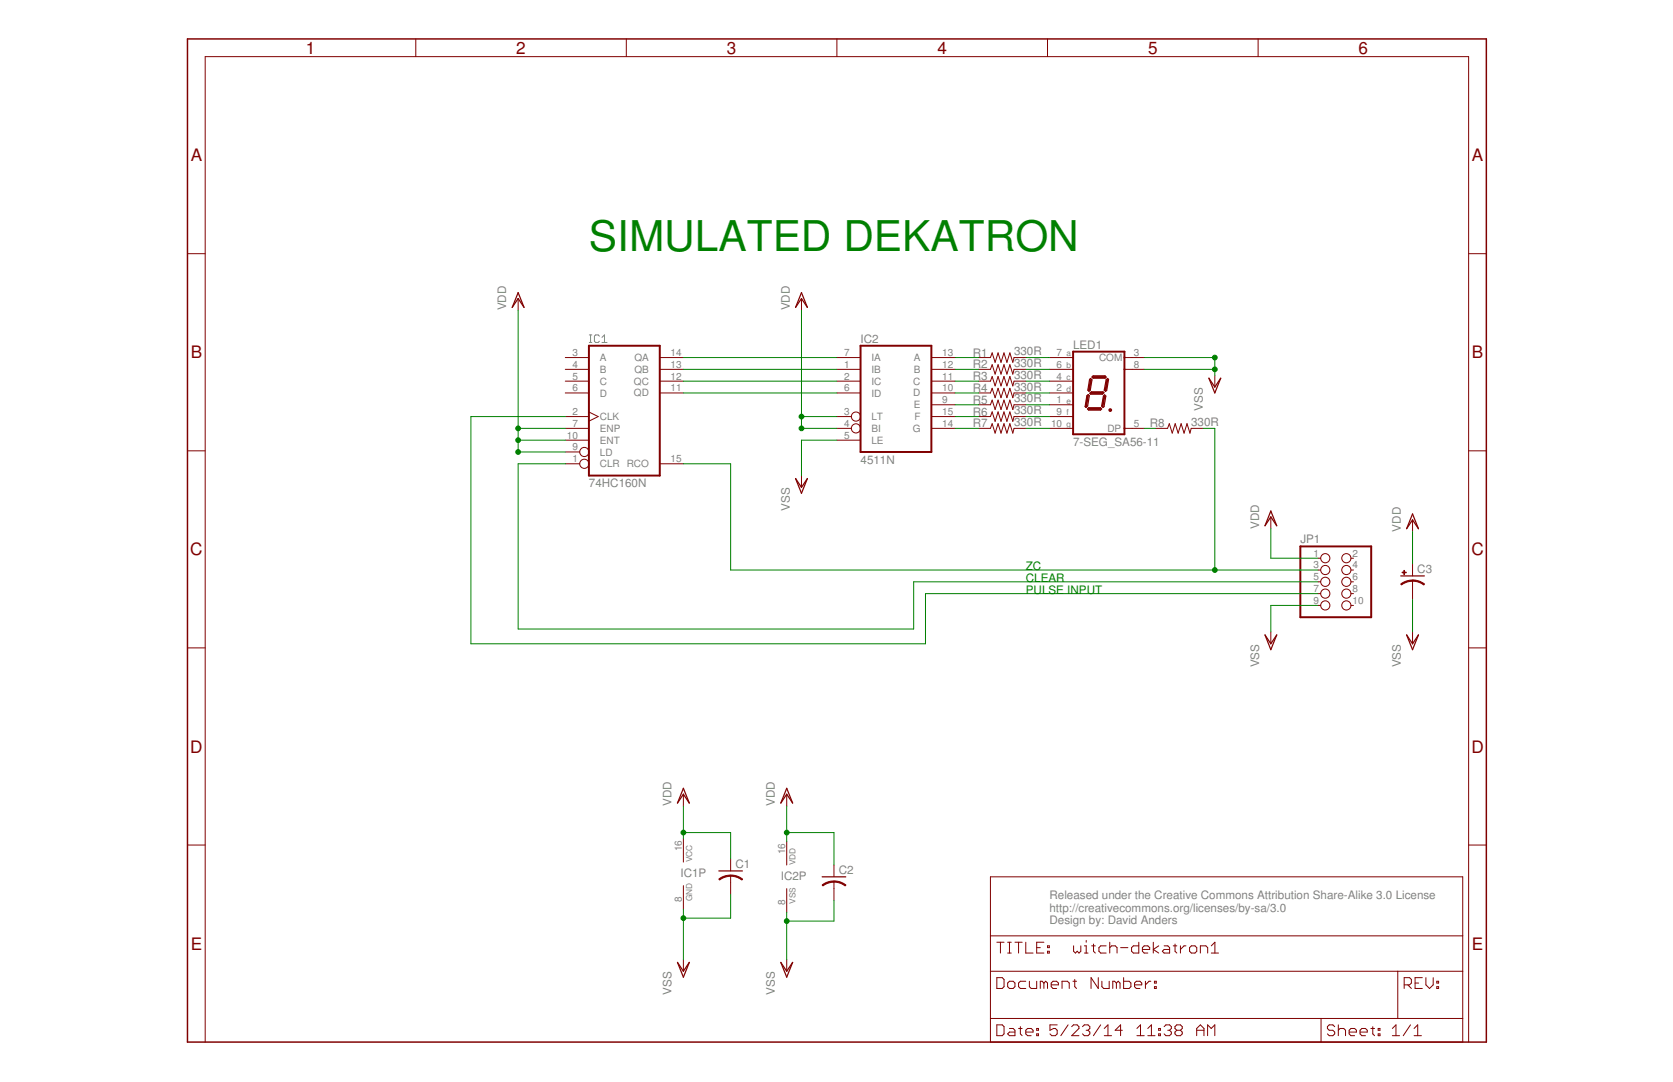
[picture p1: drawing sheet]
<svg xmlns="http://www.w3.org/2000/svg" width="432mm" height="279mm" viewBox="0 0 432 279" stroke-linecap="round" stroke-linejoin="round" font-family="sans-serif">
<path d="M152.1 88.4h.7M152.1 86.5h.7M152.4 86.5v1.9M154.7 86.8l-.3-.3h-.7l-.3 .3v1.3l.3 .3h.7l.3-.3M155.4 88.4h1.3M155.4 87.1l.6-.6v1.9" fill="none" stroke="#808080" stroke-width=".26"/>
<path d="M152 89.3h18.3v33.5h-18.3zM222.1 89.3h18.3v27.4h-18.3zM277 90.8h13.2v21.3h-13.2zM281.5 98.1l-.4 2.6M282.2 97.4h3M285.8 98.1l-.5 2.6M280.8 102.2l-.5 2.8M281.1 105.6h2.9M281.5 101.5h3.1M285 102.4l-.4 2.4M335.6 141.1h18.3v18.3h-18.3z" fill="none" stroke="#800000" stroke-width=".51"/>
<g fill="none" stroke="#800000" stroke-width=".26">
<path d="M107.3 10.1v4.5M161.6 10.1v4.5M216 10.1v4.5M270.4 10.1v4.5M324.7 10.1v4.5M48.4 65.5h4.6M133.7 77.1v3M206.9 77.1v3M379.1 65.5h4.5M145.9 92.3h6.1M145.9 95.4h6.1M145.9 98.4h6.1"/>
<path d="M170.3 92.3h6.1M170.3 95.4h6.1M170.3 98.4h6.1M216 92.3h6.1M216 95.4h6.1M216 98.4h6.1M240.4 92.3h6.1M240.4 95.4h6.1M240.4 98.4h6.1M252.6 92.3h3l.5-1.2 .7 2.5 .8-2.5 .8 2.5 .7-2.5 .8 2.5 .7-2.5 .8 2.5 .3-1.3h3.1M252.6 95.4h3l.5-1.2 .7 2.4 .8-2.4 .8 2.4 .7-2.4 .8 2.4 .7-2.4 .8 2.4 .3-1.2h3.1M252.6 98.4h3l.5-1.2 .7 2.5 .8-2.5 .8 2.5 .7-2.5 .8 2.5 .7-2.5 .8 2.5 .3-1.3h3.1"/>
<path d="M270.9 92.3h6.1M270.9 95.4h6.1M270.9 98.4h6.1M290.2 92.3h5.1M290.2 95.4h5.1M313.5 96.9v3M48.4 116.4h4.6M145.9 119.8h3.7M145.9 107.6h6.1M145.9 101.5h6.1M145.9 110.6h6.1M145.9 116.7h3.7"/>
<path d="M145.9 113.7h6.1M152 106.4l2.4 1.2-2.4 1.2M170.3 119.8h6.1M170.3 101.5h6.1M216 107.6h3.7M216 101.5h6.1M216 110.6h3.7M216 113.7h6.1M240.4 107.6h6.1M240.4 101.5h6.1M240.4 110.6h6.1M240.4 104.5h6.1"/>
<path d="M252.6 107.6h3l.5-1.2 .7 2.4 .8-2.4 .8 2.4 .7-2.4 .8 2.4 .7-2.4 .8 2.4 .3-1.2h3.1M252.6 101.5h3l.5-1.2 .7 2.4 .8-2.4 .8 2.4 .7-2.4 .8 2.4 .7-2.4 .8 2.4 .3-1.2h3.1M252.6 110.6h3l.5-1.2 .7 2.4 .8-2.4 .8 2.4 .7-2.4 .8 2.4 .7-2.4 .8 2.4 .3-1.2h3.1M252.6 104.5h3l.5-1.2 .7 2.4 .8-2.4 .8 2.4 .7-2.4 .8 2.4 .7-2.4 .8 2.4 .3-1.2h3.1M270.9 107.6h6.1M270.9 101.5h6.1M270.9 110.6h6.1M270.9 104.5h6.1M290.2 110.6h5.1M298.3 110.6h3l.5-1.2 .8 2.4 .7-2.4 .8 2.4 .7-2.4 .8 2.4 .8-2.4 .7 2.4 .3-1.2h3.1M379.1 116.4h4.5M206.9 122.8v3.1"/>
<path d="M328 133.5v3M364.6 134.2v3.1M340.2 144.1h.7M340.2 147.2h.7M340.2 150.2h.7M340.2 153.3h.7M340.2 156.3h.7M348.7 144.1h.6M348.7 147.2h.6M348.7 150.2h.6M348.7 153.3h.6M348.7 156.3h.6"/>
<path d="M364.6 145.7v3M364.6 149.9v4.9M48.4 167.3h4.6M328 163.2v3M364.6 163.2v3M379.1 167.3h4.5M48.4 218.2h4.6M176.4 205.1v3M176.4 216.5v6.1M203.1 205.1v3M203.1 217.3v6.1M379.1 218.2h4.5"/>
<path d="M176.4 228.7v6.1M188.6 221.8v3.1M188.6 226.1v4.9M203.1 229.5v6.1M215.2 223.4v3M215.2 227.6v4.9M255.6 226.4h121.9v42.7h-121.9zM176.4 247.8v3M203.1 247.8v3M255.6 250.8h121.9M255.6 241.7h121.9M257.3 252.5h1.4l.4 .4v1.9l-.4 .4h-1.4z"/>
<path d="M257.3 243.3h1.8M258.2 243.3v2.8M260.1 253.9l.4-.5h1l.5 .5v.9l-.5 .4h-1l-.4-.4zM260.1 243.3h.9M260.1 246.1h.9M260.5 243.3v2.8M262 243.3h1.8M262.9 243.3v2.8M264.8 243.3v2.8h1.8M264.8 253.4h-1.4l-.5 .5v.9l.5 .4h1.4M265.7 253.4v1.4l.4 .4h1.5v-1.8M267.6 244.7h.9"/>
<path d="M269.4 253.9l.5-.5 .5 .5v1.3M269.4 243.3h-1.8v2.8h1.8M269.4 253.9l-.4-.5h-.5v1.8M269.4 253.9v1.3M270.4 244.2h.4v.5h-.4zM270.4 245.6h.4v.5h-.4zM271.3 254.3h1.9v-.4l-.5-.5h-.9l-.5 .5v.9l.5 .4h.9M274.1 255.2v-1.8h1.4l.5 .5v1.3M276.9 253.4h1M277.1 244.2v1.4l.5 .5 .4-.5 .5 .5 .5-.5v-1.4M277.4 252.9v1.9l.5 .4M279.9 246.1h.9"/>
<path d="M279.9 244.2h.5v1.9M280.4 242.8v.5M281.7 244.2h1M282.2 243.8v1.8l.5 .5M283.5 252.5v2.7l-1.9-2.7v2.7M284.4 253.4v1.4l.5 .4h1.4v-1.8M285.5 244.2h-1.4l-.5 .5v.9l.5 .5h1.4M286.4 244.7l.5-.5h.9l.5 .5v1.4M286.4 243.3v2.8M288.1 253.9l-.4-.5h-.5v1.8M288.1 253.9v1.3M288.1 253.9l.5-.5 .5 .5v1.3"/>
<path d="M289.2 244.7h1.9M290 252.5v2.7h1.4l.5-.4v-.9l-.5-.5h-1.4M292.8 254.3h1.9v-.4l-.5-.5h-.9l-.5 .5v.9l.5 .4h.9M293.9 243.3v2.8h-1.4l-.4-.5v-.9l.4-.5h1.4M294.9 245.2h1.8v-.5l-.5-.5h-.9l-.4 .5v.9l.4 .5h.9M295.6 253.4v1.8M297 253.4h-.4l-1 .9M297.7 243.3v2.8M298 254.8h.4v.4h-.4zM298 253.4h.4v.5h-.4zM299.1 244.2l-1.4 1 1.4 .9M300.5 244.2h.9l.5 .5v1.4h-1.4l-.5-.5 .5-.4h1.4"/>
<path d="M302.8 244.2h.9M303.3 243.8v1.8l.4 .5M304.7 244.2v1.9M306.1 244.2h-.5l-.9 1M307 244.7l.5-.5h.9l.5 .5v.9l-.5 .5h-.9l-.5-.5zM309.8 246.1v-1.9h1.4l.5 .5v1.4M312.6 246.1h1.9M312.6 244.2l1-.9v2.8M360.8 250.8v12.2M362.4 254.3h1.4l.5-.4v-1l-.5-.4h-1.4v2.7M363.3 254.3l1 .9M365.2 253.9h1"/>
<path d="M367.1 252.5h-1.9v2.7h1.9M368 252.5v1.8l1 .9 .9-.9v-1.8M370.8 254.8h.5v.4h-.5zM370.8 253.4h.5v.5h-.5zM53 269.1v-254.5h326.1v254.5M255.6 263h121.9M257.3 264.6h1.4l.4 .5v1.9l-.4 .4h-1.4zM260.5 265.6h1l.5 .4v1.4h-1.5l-.4-.4 .4-.5h1.5M262.9 265.6h.9M263.4 265.1v1.9l.4 .4M264.8 266.5h1.8v-.5l-.5-.4h-.9l-.4 .4v1l.4 .4h.9M267.6 267h.4v.4h-.4z"/>
<path d="M267.6 265.6h.4v.4h-.4zM272.9 264.6h-1.9v1.4l.9-.4h.5l.5 .4v1l-.5 .4h-.9l-.5-.4M275.7 264.6l-1.9 2.8M276.6 265.1l.5-.5h.9l.5 .5v.5l-1.9 1.8h1.9M279.4 265.1l.5-.5h.9l.5 .5v.5l-.5 .4M280.3 266h.5M280.8 266l.5 .5v.5l-.5 .4h-.9l-.5-.4M284.1 264.6l-1.9 2.8M285 267.4h1.9M285 265.6l1-1v2.8M289.7 266h-1.9l1.4-1.4v2.8M293.4 267.4h1.9"/>
<path d="M293.4 265.6l1-1v2.8M296.2 267.4h1.9M296.2 265.6l1-1v2.8M299 267h.5v.4h-.5zM299 265.6h.5v.4h-.5zM300.5 265.1l.4-.5h1l.4 .5v.5l-.4 .4M301.4 266h.5M301.9 266l.4 .5v.5l-.4 .4h-1l-.4-.4M303.7 266l-.4 .5v.5l.4 .4h1l.4-.4v-.5l-.4-.5M303.7 266l-.4-.4v-.5l.4-.5h1l.4 .5v.5l-.4 .4M303.7 266h1M308.9 266h1.8"/>
<path d="M308.9 267.4v-1.8l.9-1 .9 1v1.8M311.7 267.4v-2.8l.9 1 .9-1v2.8M341 263v6.1M344.5 265.1l-.5-.5h-.9l-.5 .5v.5l.5 .4h.9l.5 .5v.5l-.5 .4h-.9l-.5-.4M345.4 266l.5-.4h.9l.5 .4v1.4M345.4 264.6v2.8M348.2 266.5h1.9v-.5l-.5-.4h-.9l-.5 .4v1l.5 .4h.9M351 266.5h1.9v-.5l-.5-.4h-.9l-.5 .4v1l.5 .4h.9M353.8 265.6h1M354.3 265.1v1.9l.5 .4M355.7 267h.5v.4h-.5zM355.7 265.6h.5v.4h-.5z"/>
<path d="M359.4 267.4h1.8M359.4 265.6l.9-1v2.8M364 264.6l-1.8 2.8M365 267.4h1.9M365 265.6l.9-1v2.8"/>
<circle cx="150.8" cy="119.8" r="1.19"/>
<circle cx="150.8" cy="116.7" r="1.19"/>
<circle cx="220.9" cy="107.6" r="1.19"/>
<circle cx="220.9" cy="110.6" r="1.19"/>
<circle cx="342.1" cy="144.1" r="1.19"/>
<circle cx="342.1" cy="147.2" r="1.19"/>
<circle cx="342.1" cy="156.3" r="1.19"/>
<circle cx="342.1" cy="150.2" r="1.19"/>
<circle cx="342.1" cy="153.3" r="1.19"/>
<circle cx="347.5" cy="147.2" r="1.19"/>
<circle cx="347.5" cy="156.3" r="1.19"/>
<circle cx="347.5" cy="144.1" r="1.19"/>
<circle cx="347.5" cy="150.2" r="1.19"/>
<circle cx="347.5" cy="153.3" r="1.19"/>
</g>
<g fill="none" stroke="#800000" stroke-width=".38">
<path d="M48.4 10.1h335.2v259h-335.2zM286.4 105.9h.3"/>
<circle cx="286.6" cy="105.9" r=".3"/>
</g>
<g fill="none" stroke="#800000" stroke-width=".32">
<path d="M133.7 75.6l1.6 3.8-1.6-2.3-1.5 2.3zM206.9 75.6l1.5 3.8-1.5-2.3-1.6 2.3zM281.5 97.7l.3 .4-.4 2.7-.3 .2-.3-.2 .4-2.8zM281.8 97.4l.4-.4h3l.3 .4-.3 .3h-3zM285.5 98.1l.4-.4 .2 .3-.5 2.8-.3 .3-.3-.3zM312 97.7l1.5 2.2 1.6-2.2-1.6 3.8zM280.5 102.2l.4-.3 .3 .3-.5 2.6-.4 .4-.2-.2zM280.7 105.6l.3-.3h3l.3 .3-.3 .3h-3zM281.3 101.6l.4-.4h3l.2 .2-.4 .4h-3zM285.1 102l.3 .3-.5 2.7-.2 .2-.4-.3 .5-2.6zM205.3 123.6l1.6 2.3 1.5-2.3-1.5 3.8zM328 132l1.5 3.8-1.5-2.3-1.5 2.3z"/>
<path d="M364.6 132.7l1.5 3.8-1.5-2.3-1.5 2.3zM361.5 148.7h6.1M326.5 164l1.5 2.2 1.5-2.2-1.5 3.8zM363.1 164l1.5 2.2 1.5-2.2-1.5 3.8zM176.4 203.6l1.5 3.8-1.5-2.3-1.5 2.3zM203.1 203.6l1.5 3.8-1.5-2.3-1.6 2.3zM185.5 224.9h6.1M212.2 226.4h6.1M174.9 248.5l1.5 2.3 1.5-2.3-1.5 3.8zM201.5 248.5l1.6 2.3 1.5-2.3-1.5 3.8z"/>
</g>
<g fill="#800000" stroke="#800000" stroke-width=".26">
<path d="M215.2 227.5l1.4 .1 1.7 .9-.2 .3-1-.7-1.9-.3z" fill-rule="evenodd"/>
<path d="M212.2 228.5l1.7-.8 1.3-.2v.3l-1.8 .4-1 .6z" fill-rule="evenodd"/>
<path d="M188.6 226l1.3 .1 1.8 .9-.2 .2-1.1-.6-1.8-.3z" fill-rule="evenodd"/>
<path d="M185.5 227l1.2-.7 1.9-.3v.3l-1.8 .3-1.1 .6z" fill-rule="evenodd"/>
<path d="M364.6 149.8l1.9 .3 1.2 .7-.2 .3-1.7-.9-1.2-.1z" fill-rule="evenodd"/>
<path d="M361.5 150.8l1.2-.7 1.9-.3v.3l-1.2 .1-1.7 .8z" fill-rule="evenodd"/>
</g>
<g fill="#800000" stroke="#800000" stroke-width=".26">
<path d="M361.9 147.7h1v.2h-1z"/>
<path d="M362.3 147.3h.2v1.1h-.2z"/>
</g>
<g fill="none" stroke="#008000" stroke-width=".26">
<path d="M133.7 80.1v36.6h12.2M176.4 92.3h39.6M176.4 95.4h39.6M176.4 98.4h39.6M206.9 80.1v30.5h9.1M246.5 92.3h6.1M246.5 95.4h6.1M246.5 98.4h6.1M264.8 92.3h6.1M264.8 95.4h6.1M264.8 98.4h6.1M295.3 92.3h18.2v4.6"/>
<path d="M295.3 95.4h18.2M133.7 110.6h12.2M133.7 113.7h12.2M145.9 107.6h-24.4v58.6h117.4v-12.9h101.3M145.9 119.8h-12.2v42.6h102.1v-12.2h104.4M176.4 101.5h39.6M176.4 119.8h12.2v27.4h151.6M206.9 107.6h9.1M216 113.7h-9.1v9.1M246.5 101.5h6.1M246.5 107.6h6.1M246.5 110.6h6.1"/>
<path d="M246.5 104.5h6.1M264.8 101.5h6.1M264.8 107.6h6.1M264.8 110.6h6.1M264.8 104.5h6.1M295.3 110.6h3M310.5 110.6h3v36.6M328 136.5v7.6h12.2M364.6 137.3v8.4M340.2 156.3h-12.2v6.9M364.6 154.8v8.4M176.4 215h12.2v6.8"/>
<path d="M176.4 208.1v8.4M203.1 215h12.1v8.4M203.1 208.1v9.2M176.4 234.8v13M188.6 231v6.1h-12.2M203.1 235.6v12.2M215.2 232.5v5.3h-12.1"/>
</g>
<g fill="#008000" stroke="#008000" stroke-width=".26">
<circle cx="313.5" cy="147.2" r=".61"/>
<circle cx="133.7" cy="110.6" r=".61"/>
<circle cx="133.7" cy="113.7" r=".61"/>
<circle cx="133.7" cy="116.7" r=".61"/>
<circle cx="206.9" cy="107.6" r=".61"/>
<circle cx="206.9" cy="110.6" r=".61"/>
<circle cx="176.4" cy="215" r=".61"/>
<circle cx="203.1" cy="215" r=".61"/>
<circle cx="313.5" cy="92.3" r=".61"/>
<circle cx="313.5" cy="95.4" r=".61"/>
<circle cx="176.4" cy="237.1" r=".61"/>
<circle cx="203.1" cy="237.8" r=".61"/>
</g>
<text font-size="10.9" fill="#008000" x="152" y="64.9">SIMULATED DEKATRON</text>
<g font-size="4.4" fill="#800000">
<text x="78.9" y="13.9">1</text>
<text x="133.3" y="13.9">2</text>
<text x="187.6" y="13.9">3</text>
<text x="242" y="13.9">4</text>
<text x="296.3" y="13.9">5</text>
<text x="350.7" y="13.9">6</text>
<text x="49.2" y="41.6">A</text>
<text x="379.9" y="41.6">A</text>
<text x="49.2" y="92.5">B</text>
<text x="379.9" y="92.5">B</text>
<text x="49.1" y="143.4">C</text>
<text x="379.8" y="143.4">C</text>
<text x="49.1" y="194.3">D</text>
<text x="379.8" y="194.3">D</text>
<text x="49.2" y="245.2">E</text>
<text x="379.9" y="245.2">E</text>
</g>
<g font-size="3" fill="#808080">
<text x="130.7" y="80.1" transform="rotate(-90 130.7 80.1)">VDD</text>
<text x="203.8" y="80.1" transform="rotate(-90 203.8 80.1)">VDD</text>
<text x="222.1" y="88.5">IC2</text>
<text x="251.1" y="92.1">R1</text>
<text x="251.1" y="95.1">R2</text>
<text x="261.7" y="91.7">330R</text>
<text x="261.7" y="94.8">330R</text>
<text x="277" y="90">LED1</text>
<text x="251.1" y="98.2">R3</text>
<text x="251.1" y="101.2">R4</text>
<text x="261.7" y="97.8">330R</text>
<text x="261.7" y="100.9">330R</text>
<text x="251.1" y="104.2">R5</text>
<text x="251.1" y="107.3">R6</text>
<text x="261.7" y="103.9">330R</text>
<text x="261.7" y="107">330R</text>
<text x="310.5" y="106" transform="rotate(-90 310.5 106)">VSS</text>
<text x="251.1" y="110.3">R7</text>
<text x="261.7" y="110">330R</text>
<text x="296.8" y="110.3">R8</text>
<text x="307.4" y="110">330R</text>
<text x="222.1" y="119.8">4511N</text>
<text x="277" y="115.2">7-SEG_SA56-11</text>
<text x="152" y="125.9">74HC160N</text>
<text x="203.8" y="132" transform="rotate(-90 203.8 132)">VSS</text>
<text x="325" y="136.5" transform="rotate(-90 325 136.5)">VDD</text>
<text x="361.5" y="137.3" transform="rotate(-90 361.5 137.3)">VDD</text>
<text x="335.6" y="140.3">JP1</text>
<text x="365.8" y="148">C3</text>
<text x="325" y="172.3" transform="rotate(-90 325 172.3)">VSS</text>
<text x="361.5" y="172.3" transform="rotate(-90 361.5 172.3)">VSS</text>
<text x="173.3" y="208.1" transform="rotate(-90 173.3 208.1)">VDD</text>
<text x="200" y="208.1" transform="rotate(-90 200 208.1)">VDD</text>
<text x="175.6" y="226.4">IC1P</text>
<text x="189.8" y="224.1">C1</text>
<text x="201.5" y="227.2">IC2P</text>
<text x="216.5" y="225.7">C2</text>
<text x="270.9" y="232.2">Released under the Creative Commons Attribution Share-Alike 3.0 License</text>
<text x="270.9" y="235.4">http://creativecommons.org/licenses/by-sa/3.0</text>
<text x="270.9" y="238.6">Design by: David Anders</text>
<text x="173.3" y="256.9" transform="rotate(-90 173.3 256.9)">VSS</text>
<text x="200" y="256.9" transform="rotate(-90 200 256.9)">VSS</text>
</g>
<g font-size="3" fill="#008000">
<text x="264.8" y="147.2">ZC</text>
<text x="264.8" y="153.3">PULSE INPUT</text>
<text x="264.8" y="150.2">CLEAR</text>
</g>
<g font-size="2.6" fill="#808080">
<text x="147.8" y="91.9">3</text>
<text x="147.8" y="95">4</text>
<text x="154.8" y="93.2">A</text>
<text x="163.8" y="93.2">QA</text>
<text x="173.1" y="95">13</text>
<text x="173.1" y="91.9">14</text>
<text x="217.9" y="95">1</text>
<text x="217.9" y="91.9">7</text>
<text x="224.9" y="93.2">IA</text>
<text x="235.9" y="93.2">A</text>
<text x="243.2" y="95">12</text>
<text x="243.2" y="91.9">13</text>
<text x="272.7" y="95">6</text>
<text x="272.7" y="91.9">7</text>
<text x="283.7" y="93.2">COM</text>
<text x="292.6" y="91.9">3</text>
<text x="292.6" y="95">8</text>
<text x="147.8" y="98">5</text>
<text x="147.8" y="101">6</text>
<text x="154.8" y="96.3">B</text>
<text x="154.8" y="99.3">C</text>
<text x="163.6" y="99.3">QC</text>
<text x="163.8" y="96.3">QB</text>
<text x="173.1" y="101">11</text>
<text x="173.1" y="98">12</text>
<text x="217.9" y="98">2</text>
<text x="217.9" y="101">6</text>
<text x="224.9" y="96.3">IB</text>
<text x="224.9" y="99.3">IC</text>
<text x="235.7" y="99.3">C</text>
<text x="235.9" y="96.3">B</text>
<text x="243.2" y="101">10</text>
<text x="243.2" y="98">11</text>
<text x="272.7" y="101">2</text>
<text x="272.7" y="98">4</text>
<text x="147.8" y="107.1">2</text>
<text x="154.8" y="102.4">D</text>
<text x="163.6" y="102.4">QD</text>
<text x="217.9" y="107.1">3</text>
<text x="224.9" y="102.4">ID</text>
<text x="235.7" y="102.4">D</text>
<text x="235.9" y="105.4">E</text>
<text x="243.2" y="104.1">9</text>
<text x="243.2" y="107.1">15</text>
<text x="272.7" y="107.1">9</text>
<text x="272.7" y="104.1">1</text>
<text x="146.3" y="113.2">10</text>
<text x="147.8" y="110.2">7</text>
<text x="154.8" y="108.5">CLK</text>
<text x="154.8" y="111.5">ENP</text>
<text x="217.9" y="110.2">4</text>
<text x="217.9" y="113.2">5</text>
<text x="224.9" y="108.5">LT</text>
<text x="224.9" y="111.5">BI</text>
<text x="235.6" y="111.5">G</text>
<text x="236" y="108.5">F</text>
<text x="243.2" y="110.2">14</text>
<text x="271.3" y="110.2">10</text>
<text x="285.8" y="111.5">DP</text>
<text x="292.6" y="110.2">5</text>
<text x="147.8" y="119.3">1</text>
<text x="147.8" y="116.3">9</text>
<text x="154.8" y="117.6">LD</text>
<text x="154.8" y="114.6">ENT</text>
<text x="173.1" y="119.3">15</text>
<text x="224.9" y="114.6">LE</text>
<text x="154.8" y="120.7">CLR RCO</text>
<text x="339" y="143.7">1</text>
<text x="349.1" y="143.7">2</text>
<text x="339" y="146.8">3</text>
<text x="339" y="149.8">5</text>
<text x="349.1" y="146.8">4</text>
<text x="349.1" y="149.8">6</text>
<text x="339" y="152.9">7</text>
<text x="339" y="155.9">9</text>
<text x="349.1" y="152.9">8</text>
<text x="349.1" y="155.9">10</text>
<text x="176" y="219.8" transform="rotate(-90 176 219.8)">16</text>
<text x="202.6" y="220.6" transform="rotate(-90 202.6 220.6)">16</text>
<text x="176" y="233" transform="rotate(-90 176 233)">8</text>
<text x="202.6" y="233.7" transform="rotate(-90 202.6 233.7)">8</text>
</g>
<g font-size="2.1" fill="#808080">
<text x="275.3" y="92">a</text>
<text x="275.3" y="95.1">b</text>
<text x="275.3" y="98.1">c</text>
<text x="275.3" y="101.2">d</text>
<text x="275.3" y="104.2">e</text>
<text x="275.3" y="107.3">f</text>
<text x="275.3" y="110.3">g</text>
<text x="178.7" y="222.6" transform="rotate(-90 178.7 222.6)">VCC</text>
<text x="205.3" y="223.4" transform="rotate(-90 205.3 223.4)">VDD</text>
<text x="178.7" y="232.7" transform="rotate(-90 178.7 232.7)">GND</text>
<text x="205.3" y="233.4" transform="rotate(-90 205.3 233.4)">VSS</text>
</g>
</svg>
